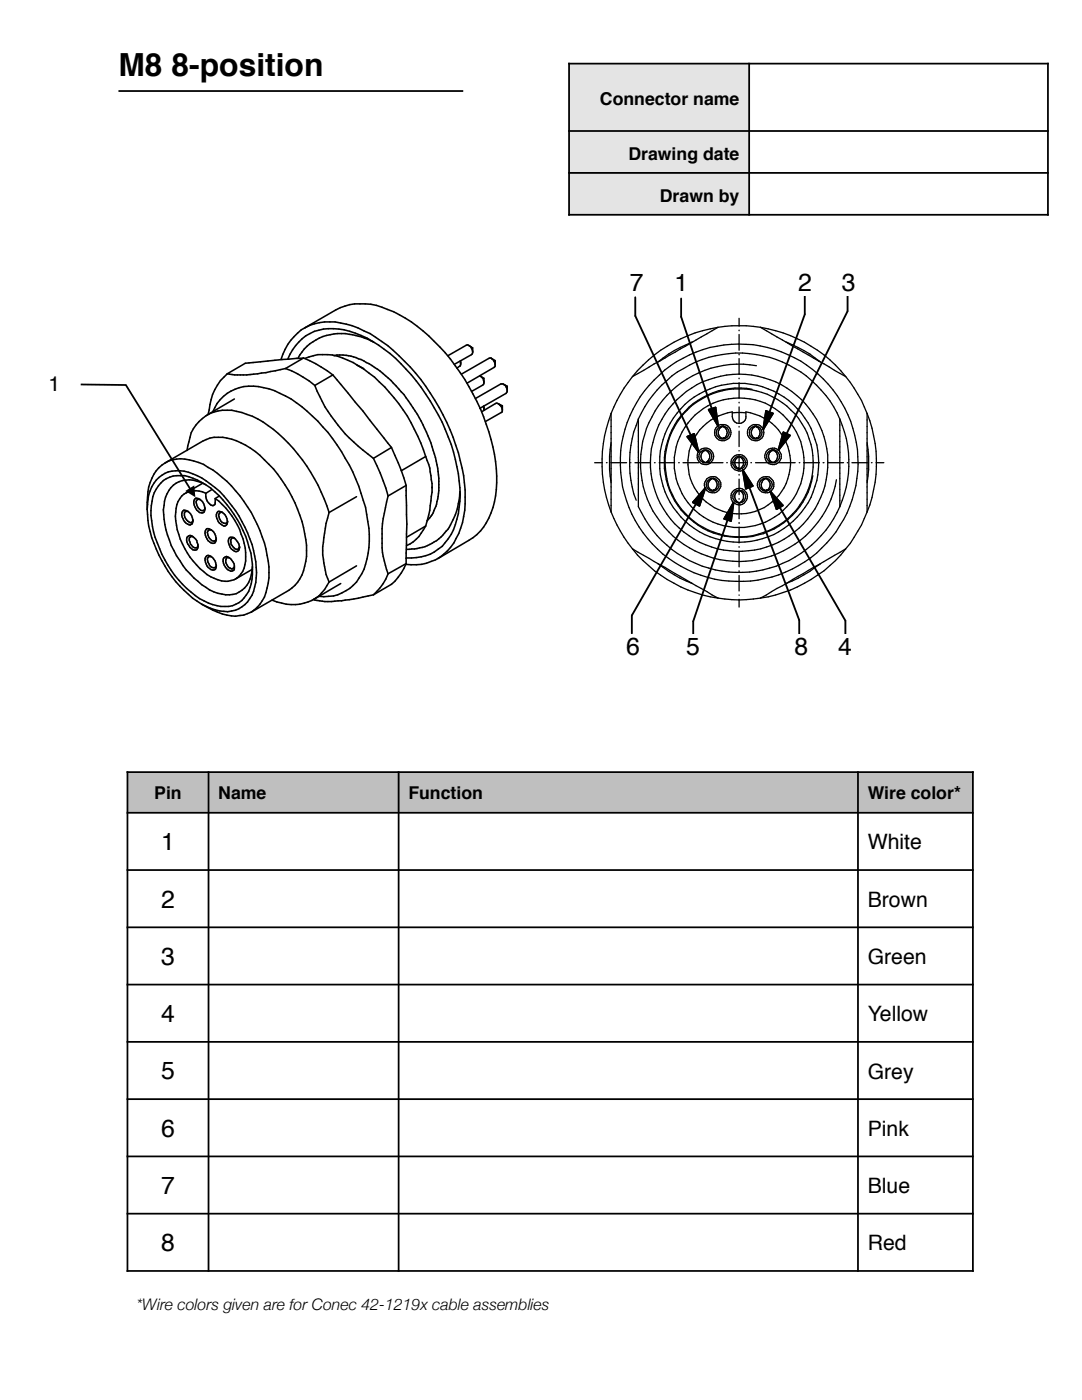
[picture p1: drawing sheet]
<svg xmlns="http://www.w3.org/2000/svg" width="216mm" height="279mm" viewBox="0 0 216 279" stroke-linecap="round" stroke-linejoin="round" font-family="sans-serif">
<g fill="#bec0bf">
<path d="M25.4 154.1h16.2v8.1h-16.2z"/>
<path d="M41.6 154.1h37.9v8.1h-37.9z"/>
<path d="M79.5 154.1h91.7v8.1h-91.7z"/>
<path d="M171.2 154.1h22.9v8.1h-22.9z"/>
</g>
<g fill="none" stroke="#000" stroke-width=".35">
<path d="M23.6 18.2h68.8M25.3 154.1h169M25.4 153.9v99.9M41.6 153.9v99.9M79.5 153.9v99.9M171.2 153.9v99.9M194.1 153.9v99.9M25.3 173.6h169M25.3 162.2h169M25.3 185.1h169M25.3 196.5h169M25.3 207.9h169"/>
<path d="M25.3 219.4h169M25.3 230.8h169M25.3 242.2h169M25.3 253.6h169"/>
</g>
<g fill="none" stroke="#000" stroke-width=".26">
<path d="M126.2 75.2a28.6 28.6 0 0 0-4.3 7.3M138.1 68.2l-1.1 .6a21.4 21.4 0 0 0-5.7 3.4M143.3 65.3a27.5 27.5 0 0 0-17.1 9.9M143.3 65.3a25.8 25.8 0 0 1 8.4 0M143.3 65.3l-17.1 9.9M147.5 63.5v1.6M147.5 65.9v.1M147.5 66.7v3.2M147.5 70.6v.2M147.5 71.6v3.1M147.5 75.5v.1M147.5 76.4v3.1"/>
<path d="M150.1 77.7a14.9 14.9 0 0 0-17.3 12.1 14.9 14.9 0 0 0 12.1 17.3 14.9 14.9 0 0 0 17.3-12.2M150.9 73a19.7 19.7 0 0 0-22.8 16 19.7 19.7 0 0 0 16 22.7 19.7 19.7 0 0 0 22.8-16M151.7 65.3a27.2 27.2 0 0 1 17 9.9M151.7 65.3l17 9.9M156.8 68.2l1.3 .6a24.4 24.4 0 0 1 5.6 3.4M168.7 75.2a27.2 27.2 0 0 1 4.3 7.3M118.7 92.3h1.5M121 92.3h.1M121.9 82.5a27.7 27.7 0 0 0 0 19.7M121.9 88.3a23.6 23.6 0 0 0 0 8.1M121.9 82.5v19.7M121.9 92.3h3.1"/>
<path d="M125.8 92.3h.1M126.7 92.3h3.1M127.4 83.6a21.9 21.9 0 0 1 20.1-13.2 21.9 21.9 0 0 1 20.1 13.2M127.4 83.6v17.5a22 22 0 0 0 20.1 13.1 22 22 0 0 0 20.1-13.1M127.4 83.6a22.4 22.4 0 0 0-.5 16.2M130.6 92.3h.1M131.5 92.3h3.1M135.4 92.3h.1M136.3 92.3h3.1M139.6 85.8a10.9 10.9 0 0 1 6.5-3.6 1.68 1.68 0 0 0 1.3 2.3 1.4 1.4 0 0 0 1.4-1.1v-1.2a10.2 10.2 0 0 1 8.4 13.4 10.2 10.2 0 0 1-14.7 5.7 10.2 10.2 0 0 1-2.9-15.5zM140.2 92.3h.2M140.6 89.8v.1a1.35 1.35 0 0 0-.7 1.2 1.35 1.35 0 0 0 .7 1.2"/>
<path d="M140.9 89.8l.7 .9v.7l-.7 .9M141.1 92.3h3.2M142 97.9h.1M142 95.6h.1M142 95.5v.1M142 97.9v.1M142 95.6a1.29 1.29 0 0 0-.7 1.1 1.29 1.29 0 0 0 .7 1.2M142.3 95.6h.1M142.3 97.9h.1M142.3 95.5v.1M142.3 97.9v.1M142.3 95.6a1.29 1.29 0 0 1 .8 1.1 1.29 1.29 0 0 1-.8 1.2"/>
<path d="M144.1 87.5h.1M144.1 85.2h.1M144.1 85v.2M144.1 87.5v.1M144.1 85.2l-.5 .3-.3 .5v.7l.5 .6 .3 .2M144.3 85l.1 .2M144.4 85.2h.1M144.4 87.5h.1M144.4 85.2a1.33 1.33 0 0 1 .7 1.2 1.33 1.33 0 0 1-.8 1.2M145 92.3h.1M145.9 92.3h3.1M146.1 82.4h2.7"/>
<path d="M147.4 93.5h.1M147.4 91.1v.1a1.25 1.25 0 0 0-.8 1.2 1.25 1.25 0 0 0 .8 1.1M147.4 93.5v.1M147.4 97.8v.2a1.24 1.24 0 0 0-.8 1.1 1.24 1.24 0 0 0 .8 1.2v.1M147.5 80.3v.1M147.5 81.2v3.1M147.5 85.1v.1M147.5 86v3.1M147.5 89.9v.1M147.5 90.8v3.1M147.5 94.7v.1M147.5 95.6v3.1"/>
<path d="M147.5 99.5v.1M147.6 97.8l.7 .9a1.38 1.38 0 0 1-.2 1.2l-.5 .5M147.6 91.1l.7 .9v.9l-.7 .7M149.8 92.3h.1M150.6 87.5h.1M150.6 85.2h.1M150.6 85v.2M150.6 87.5v.1M150.6 85.2a1.3 1.3 0 0 0-.7 1.1 1.3 1.3 0 0 0 .7 1.2M150.8 92.3h3M150.9 85v.2M150.9 85.2h.1"/>
<path d="M150.9 87.5h.1M150.9 85.2a1.33 1.33 0 0 1 .8 1.2 1.33 1.33 0 0 1-.8 1.2M152.6 97.9h.1M152.6 97.9v.1M152.7 95.6h.1M152.7 95.5v.1M152.7 95.6a1.28 1.28 0 0 0-.8 1.1 1.28 1.28 0 0 0 .7 1.2M152.9 97.9h.1M152.9 95.5a1.33 1.33 0 0 1 .8 1.2 1.33 1.33 0 0 1-.8 1.2M152.9 97.9v.1M153 95.6h.1M154.1 89.9h.1"/>
<path d="M154.1 89.9a1.25 1.25 0 0 0-.8 1.2 1.25 1.25 0 0 0 .8 1.1v.1M154.1 89.8v.1M154.4 89.9h.1M154.4 89.8v.1M154.4 89.9a1.25 1.25 0 0 1 .8 1.2 1.25 1.25 0 0 1-.8 1.1v.1M154.6 92.3h.2M155.5 92.3h3.2M159.5 92.3h.1M160.3 92.3h3.2M164.2 92.3h.2M165.2 92.3h3.1M167.6 83.6v17.5"/>
<path d="M167.6 83.6a22.1 22.1 0 0 1 0 17.5M169.1 92.3h.1M170 92.3h3.1M173 82.5a26.8 26.8 0 0 1 0 19.7M173 88.3a23.6 23.6 0 0 1 0 8.1M173 82.5v19.7M173.9 92.3h.1M174.8 92.3h1.6M121.9 102.2l1.2 2.6a26.2 26.2 0 0 0 3.1 4.7M126.2 109.5a27 27 0 0 0 17.1 9.9M126.2 109.5l17.1 9.9M131.3 112.5l1 .7a24.1 24.1 0 0 0 5.8 3.3"/>
<path d="M143.3 119.4a24.4 24.4 0 0 0 8.4 0M147.5 100.4v3.1M147.5 104.3v.2M147.5 105.2v3.2M147.5 109.1v.1M147.5 110v3.1M147.5 113.9v.1M147.5 114.8v3.1M147.5 118.7v.1M147.5 119.6v1.6M163.7 112.5a26.4 26.4 0 0 1-6.9 4M168.7 109.5a27.1 27.1 0 0 1-17 9.9"/>
<path d="M168.7 109.5l-17 9.9M173 102.2a27.2 27.2 0 0 1-4.3 7.3"/>
<circle cx="140.7" cy="91.1" r="1.29"/>
<circle cx="140.7" cy="91.1" r="1.64"/>
<circle cx="142.2" cy="96.7" r="1.28"/>
<circle cx="142.2" cy="96.7" r="1.64"/>
<circle cx="144.2" cy="86.3" r="1.27"/>
<circle cx="144.2" cy="86.3" r="1.64"/>
<circle cx="147.5" cy="92.4" r="23.7"/>
<circle cx="147.5" cy="92.3" r="1.27"/>
<circle cx="147.5" cy="92.3" r="15.9"/>
<circle cx="147.5" cy="92.4" r="14.8"/>
<circle cx="147.5" cy="99.1" r="1.26"/>
<circle cx="147.5" cy="92.3" r="1.65"/>
<circle cx="147.5" cy="92.4" r="12.9"/>
<circle cx="147.5" cy="99.1" r="1.65"/>
<circle cx="147.5" cy="92.4" r="17.7"/>
<circle cx="150.8" cy="86.3" r="1.29"/>
<circle cx="150.8" cy="86.3" r="1.63"/>
<circle cx="152.8" cy="96.7" r="1.28"/>
<circle cx="152.8" cy="96.7" r="1.61"/>
<circle cx="154.3" cy="91.1" r="1.66"/>
<circle cx="154.3" cy="91.1" r="1.3"/>
</g>
<g fill="none" stroke="#000" stroke-width=".37">
<path d="M126.8 59.3v3.7l12.6 27.2M135.9 59.6v3.6l7.4 21.8M160.6 59.2v3.5l-8.3 23M169.1 59.2v2.9l-13.8 27.7M137.1 87.1l1.4-.5 .9 3.6zM140.7 97.4l-1.1 3.5-1.3-.6zM140.7 97.4l-14.6 25.4v3.6M141.4 81.8l1.4-.5 .5 3.7zM148.2 93.8l2 3.2-1.4 .5zM148.2 93.8l11.3 30v2.7M152.9 82l1.3 .5-1.9 3.2zM153.7 98.1l2.5 2.8-1.2 .7z"/>
<path d="M153.7 98.1l15 25.8v2.6M156.3 86.3l1.3 .6-2.3 2.9zM146.4 100.3l-.5 3.7-1.4-.5zM146.4 100.3l-8.1 23.7v2.5"/>
</g>
<path d="M137.1 87.1l1.4-.5 .9 3.6zM141.4 81.8l1.4-.5 .5 3.7zM148.2 93.8l2 3.2-1.4 .5zM152.9 82l1.3 .5-1.9 3.2zM156.3 86.3l1.3 .6-2.3 2.9zM140.7 97.4l-1.1 3.5-1.3-.6zM146.4 100.3l-.5 3.7-1.4-.5zM153.7 98.1l2.5 2.8-1.2 .7z" fill="#000"/>
<g fill="none" stroke="#000" stroke-width=".31">
<path d="M45.3 74.6a10.5 10.5 0 0 0-3.6 7.2l-.2 .9M46.8 79.6l-5.5 3.3M56.1 71.7a10.6 10.6 0 0 1 5.7-6.8 12.9 12.9 0 0 1 10.8 1.1 28.7 28.7 0 0 1 9.3 7.2 43 43 0 0 1 10.9 24.6 17.1 17.1 0 0 1-2.2 10.6 9.4 9.4 0 0 1-9.6 4.2M57 73.5a18.8 18.8 0 0 1 5.8 3.4M57 73.5a37.5 37.5 0 0 1-10.2 1.3l-1.5-.2M57.4 71.7a9.1 9.1 0 0 1 10.2-6 21.2 21.2 0 0 1 11.3 5.8 40 40 0 0 1 12.9 27.2 16.5 16.5 0 0 1-2.4 8.8 8.8 8.8 0 0 1-8.4 3.9M60.6 71.4l-11.7 1.1-3.6 2.1M60.6 71.4a24.3 24.3 0 0 1 5.8 3.4M60.6 71.4l-3.6 2.1M60.8 65.4l6.2-3.6a11.2 11.2 0 0 1 10.4 0 30.8 30.8 0 0 1 12.5 9.9 41.9 41.9 0 0 1 9.2 23.3 15.8 15.8 0 0 1-3.2 11l-1.5 1.3-7.1 4.2M60.9 71.5a10.8 10.8 0 0 1 9.6 .8 31 31 0 0 1 12.9 14.8l1.5 4M62.8 76.9a32.7 32.7 0 0 0 11.7 14.6"/>
<path d="M66.4 74.8l6 7.2 5.7 7.3M66.4 74.8l-3.6 2.1M66.6 71a10.3 10.3 0 0 1 7 1.6 25.5 25.5 0 0 1 7.9 7.4 31.8 31.8 0 0 1 3.9 7 23.3 23.3 0 0 1 1.9 12.6 9.4 9.4 0 0 1-2.1 4.3M71.1 72.8l1.5 .7M74.6 68.3a12.9 12.9 0 0 0-10.9-.8 8.8 8.8 0 0 0-4.3 4M91.8 72l.1 .3M91.9 72l-.1 1-.6 .5M93.6 69l.7 .4-.1 1.2-3.6 2.1M94.3 70.1a1.16 1.16 0 0 0-1.3-1.2l-3.6 2.1M95.7 75a1.29 1.29 0 0 1 .9 1.2M95.8 75l.8 .5-.1 1.2-2.4 1.4M98.1 71.5l.7 .5-.1 1.2-5.5 3.3"/>
<path d="M98.8 72.7a1.33 1.33 0 0 0-1-1.3l-5.7 3.3M100.5 76.7l.7 .4v1l-.2 .4-5.3 3M101.2 77.8a1.16 1.16 0 0 0-1.3-1.2l-5.1 3M32.6 95.9a6.4 6.4 0 0 1 6.8-.1 19.3 19.3 0 0 1 8 7.9 22.2 22.2 0 0 1 3 8.9 9.1 9.1 0 0 1-1.2 6.1 5.4 5.4 0 0 1-6.8 2 15.6 15.6 0 0 1-6.7-4.9 23.5 23.5 0 0 1-5.6-12.9 8.3 8.3 0 0 1 1.5-5.9zM33 92.4l7.5-4.4a8.2 8.2 0 0 1 7.6 .4 21.7 21.7 0 0 1 8.8 8.4 25.9 25.9 0 0 1 4.3 14.3l-.2 .9a7.8 7.8 0 0 1-3.4 5.8l-7.5 4.4M33 92.4a6.8 6.8 0 0 1 5.7-.4 17.2 17.2 0 0 1 8.3 5.9 27.5 27.5 0 0 1 6.7 15.3 10.3 10.3 0 0 1-2.4 8l-1.2 1M33 92.4a7.6 7.6 0 0 0-3.5 5.8l-.1 3.5M37.3 89.9l.4-1.7a7.5 7.5 0 0 1 9.5-6.1 18.1 18.1 0 0 1 9.4 5.4 35.7 35.7 0 0 1 9.1 14.8M39 99.4a1.93 1.93 0 0 1 1.6 2.9 1.2 1.2 0 0 1-1.6-.8l-.3-.7a1.19 1.19 0 0 1 .3-1.4zM39.9 99.7l-.6 .1a1.6 1.6 0 0 0 1.2 2.1l.4-.5M40.5 96.4l-3.4 2M40.9 96.7l-.8-.4a5 5 0 0 0-7.4 4.6l-.1 .9a19.3 19.3 0 0 0 10 16.3l.9 .3a5 5 0 0 0 5.3-1 6.2 6.2 0 0 0 1.6-4.3"/>
<path d="M41.1 98.5a2.2 2.2 0 0 0 1.4 2.4l.4-.2v-.2v-1M41.1 98.5a4 4 0 0 0-4.2 0 4 4 0 0 0-1.8 3.7 15.3 15.3 0 0 0 6.9 12.9l.7 .3a4.1 4.1 0 0 0 5.7-1.3 9.6 9.6 0 0 0-.3-7.5 14.9 14.9 0 0 0-5.2-7.1M42.3 97.7l-1.2 .8M42.4 82.3a8.2 8.2 0 0 1 9.2-5.2 19.7 19.7 0 0 1 9.7 5 38.3 38.3 0 0 1 11.6 19.1 25.4 25.4 0 0 1 .7 8.1l-.1 1.1a10 10 0 0 1-4.5 7.5 7.4 7.4 0 0 1-5.4 1.1M43.8 99l-.9 .5M71.1 99.1l-5.4 3.2M74.5 91.5l1.4 2.9 1.5 4.6M77.4 99l-.7 3.4a22.2 22.2 0 0 0-.4 7.8l1.1 4.3M78.1 89.3l2 4.6 .9 3M78.1 89.3l-3.6 2.2M81 96.9a203 203 0 0 1 0 15.6M81 96.9l-3.6 2.1"/>
<path d="M84.9 91.1a17.1 17.1 0 0 1 .9 9.8v.9l-.6 2.1M84.9 91.1l-4.8 2.9M91.8 98.1a13.7 13.7 0 0 1-3.5 8.8 9.3 9.3 0 0 1-7.2 2.7M96.4 81.1l.2 .3M96.6 81v.9M99.5 80.6l.7 .4v1.3l-3.3 1.8M100.2 81.7a1.28 1.28 0 0 0-1.3-1.2l-2.8 1.7M29.4 101.7a8.3 8.3 0 0 1 2.3-6.4 6.2 6.2 0 0 1 6.7-.7 19.5 19.5 0 0 1 8.6 7.3 21.4 21.4 0 0 1 4 14.3 6.1 6.1 0 0 1-5.6 5.9 11.1 11.1 0 0 1-5.2-1.5M29.4 101.7a22.4 22.4 0 0 0 4.2 12.4 22.6 22.6 0 0 0 6.6 6.5M36.6 101.8a2.01 2.01 0 0 1 1.8 2.7l-.4 .3a2.07 2.07 0 0 1-1.5-2.8zM37.5 107.1a1.07 1.07 0 0 1 1.5 .5l.3 .3a1.87 1.87 0 0 1 0 1.8 1.2 1.2 0 0 1-1.6-.8l-.4-.7a1.05 1.05 0 0 1 .2-1.1zM37.5 102.1h-.6a1.61 1.61 0 0 0 1.2 2.2l.4-.5"/>
<path d="M38.5 107.1h-.4l-.3 .3a1.77 1.77 0 0 0 1.3 1.9l.4-.3M41.3 105.5a1.96 1.96 0 0 1 1.6 2.9 1.8 1.8 0 0 1-2-1.9l.1-.6zM41.3 110.9a1.88 1.88 0 0 1 1.8 2.4 .61 .61 0 0 1-1 .4 2 2 0 0 1-1-2.6zM42.2 111.1h-.5a.88 .88 0 0 0 0 1.4 .79 .79 0 0 0 .6 .8 .79 .79 0 0 0 .9-.4M42.2 105.7h-.5l-.3 .6a1.7 1.7 0 0 0 1.4 1.7l.4-.5M43.5 102.1a1.98 1.98 0 0 1 1.8 2.6l-.4 .3a2.07 2.07 0 0 1-1.5-2.8zM44.4 102.3a.6 .6 0 0 0-.8 .5 1.47 1.47 0 0 0 1.4 1.7l.4-.5M44.7 111.3a.79 .79 0 0 1 1.3 .2 2.06 2.06 0 0 1 .7 2.3l-.5 .2a1.98 1.98 0 0 1-1.5-2.7zM45.8 107.3a.93 .93 0 0 1 1.2 .3 1.73 1.73 0 0 1 .4 2.4l-.2 .1a1.96 1.96 0 0 1-1.4-2.8zM45.8 111.4l-.5-.1a1.48 1.48 0 0 0 1.1 2.2l.4-.4M46.8 107.5l-.3-.2-.2 .1a1.36 1.36 0 0 0-.1 1.5 1.36 1.36 0 0 0 1.4 .7l.2-.5M50.4 113.6l-3.4 2"/>
<path d="M65.7 116.2a7.9 7.9 0 0 1-9.5 4.2l-1.9-.6M65.7 102.3l-.6 2.2-.3 1.9a15.7 15.7 0 0 0 .9 9.8M68 116.5l-5.5 3.2M71.1 112.9l-5.4 3.3M74.5 118.7a44.2 44.2 0 0 1-9.7 1.4l-2-.3-.2-.2M77.4 114.5a10.3 10.3 0 0 1-2.9 4.2M81 112.5a10.9 10.9 0 0 1-2.9 4.1l-3.6 2.1M81 112.5l-3.6 2M84.9 105a7.5 7.5 0 0 1-3.8 3.9M84.9 105l-3.8 2.2M85.2 103.9l-.3 1.1M40.2 120.6l1.3 .7a9.8 9.8 0 0 0 7.1 1.5l1.5-.6"/>
</g>
<g fill="#e3e4e4">
<path d="M113.6 12.7h35.9v13.4h-35.9z"/>
<path d="M113.6 26.1h35.9v8.4h-35.9z"/>
<path d="M113.6 34.5h35.9v8.4h-35.9z"/>
</g>
<path d="M113.4 12.7h95.9M113.6 12.5v30.5M149.5 12.5v30.5M209.1 12.5v30.5M113.4 26.1h95.9M113.4 34.5h95.9M113.4 42.9h95.9M16.1 76.7l9 .1 12.9 20.8" fill="none" stroke="#000" stroke-width=".35"/>
<path d="M37 98l1.8-1.1 .2 2.3z" fill="#000"/>
<text font-size="8.6" x="159.9" y="155.2">Female socket</text>
<text font-size="6.3" x="23.6" y="15.1">M8 8-position</text>
<g font-size="6.2">
<text x="193.4" y="15.9">PCB</text>
<text x="207.8" y="33.6">0,35</text>
<text x="167" y="60.6" transform="rotate(-90 167 60.6)">3,7</text>
</g>
<g font-size="6.1">
<text x="160.8" y="178.1">dwg no:</text>
<text x="160.8" y="206.3">part no:</text>
</g>
<text font-size="5.8" x="175.9" y="31.2" transform="rotate(36 175.9 31.2)">⌀0,8</text>
<g font-size="5.1">
<text x="193.9" y="9.6" transform="rotate(-180 193.9 9.6)">3,7</text>
<text x="128.6" y="58.2" transform="rotate(-90 128.6 58.2)">7</text>
<text x="137.8" y="58.3" transform="rotate(-90 137.8 58.3)">1</text>
<text x="162.4" y="57.9" transform="rotate(-90 162.4 57.9)">2</text>
<text x="170.9" y="57.2" transform="rotate(-90 170.9 57.2)">3</text>
<text x="127.9" y="130.4" transform="rotate(-90 127.9 130.4)">6</text>
<text x="140.1" y="131.5" transform="rotate(-90 140.1 131.5)">5</text>
<text x="161.3" y="131.4" transform="rotate(-90 161.3 131.4)">8</text>
<text x="170.5" y="131.5" transform="rotate(-90 170.5 131.5)">4</text>
</g>
<g font-size="4.9">
<text x="125.7" y="58">7</text>
<text x="134.6" y="58">1</text>
<text x="159.2" y="58">2</text>
<text x="168" y="58">3</text>
<text x="125" y="130.8">6</text>
<text x="136.9" y="130.8">5</text>
<text x="158.5" y="130.8">8</text>
<text x="167.3" y="130.8">4</text>
<text x="32.1" y="169.7">1</text>
<text x="32.1" y="181.1">2</text>
<text x=".8" y="191.1">l tolerance:</text>
<text x="32.1" y="192.6">3</text>
<text x="32.1" y="204">4</text>
<text x="32.1" y="215.4">5</text>
<text x="32.1" y="226.9">6</text>
<text x="32.1" y="238.3">7</text>
<text x="32.1" y="249.7">8</text>
</g>
<g font-size="4.7">
<text x="76.5" y="78" transform="rotate(-90 76.5 78)">⌀1</text>
<text x="65.6" y="79.5" transform="rotate(-90 65.6 79.5)">⌀0,6</text>
<text x="91.3" y="97.2" transform="rotate(-90 91.3 97.2)">⌀15</text>
</g>
<g font-size="4.4">
<text x="37.8" y="185.6">0</text>
<text x="53.8" y="185.6">± 0,50mm</text>
<text x="37.8" y="190.9">0,0</text>
<text x="37.8" y="196.3">0,00</text>
<text x="53.8" y="196.3">± 0,10mm</text>
</g>
<g font-size="4.2">
<text x="9.7" y="78.1">1</text>
<text x="173.1" y="169.5">White</text>
<text x="173.1" y="181">Brown</text>
<text x="173.1" y="192.4">Green</text>
<text x="173.1" y="203.8">Yellow</text>
<text x="173.1" y="215.2">Grey</text>
<text x="173.1" y="226.7">Pink</text>
<text x="173.1" y="238.1">Blue</text>
<text x="173.1" y="249.5">Red</text>
</g>
<g font-size="3.5">
<text x="119.7" y="20.9">Connector name</text>
<text x="125.4" y="31.9">Drawing date</text>
<text x="131.7" y="40.2">Drawn by</text>
<text x="30.8" y="159.5">Pin</text>
<text x="43.5" y="159.5">Name</text>
<text x="81.5" y="159.5">Function</text>
<text x="173.1" y="159.5">Wire color*</text>
</g>
<text font-size="3.2" x="27.3" y="261.3">*Wire colors given are for Conec 42-1219x cable assemblies</text>
<g font-size="3.1">
<text x="-1" y="202.4">ING MAY NOT BE COPIED OR REPRODUCED IN ANY WAY, AND</text>
<text x=".7" y="206.2">PASSED ON TO A THIRD PARTY WITHOUT WRITTEN PERMISSION.</text>
<text x=".7" y="210.1">AND COPYRIGHT OF CONEC GmbH</text>
</g>
</svg>
